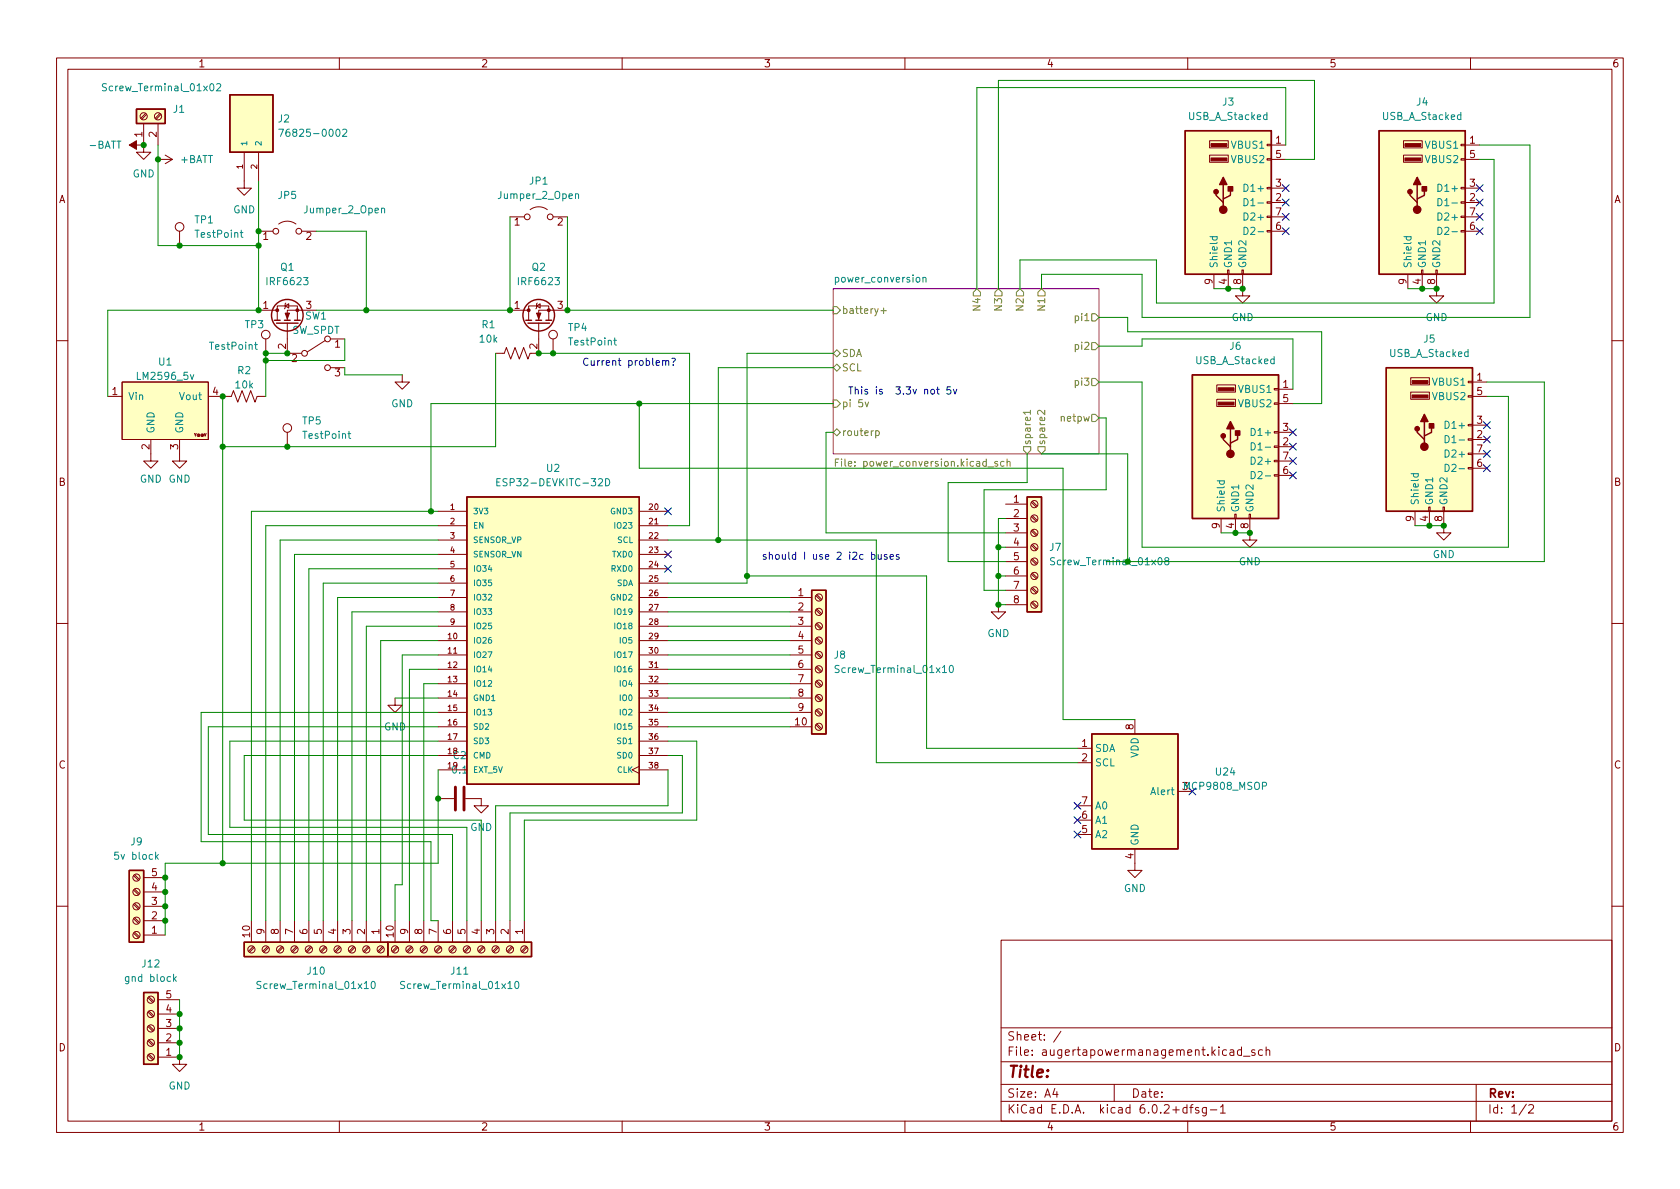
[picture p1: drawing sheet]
<svg xmlns="http://www.w3.org/2000/svg" width="297mm" height="210mm" viewBox="0 0 297 210" stroke-linecap="round" stroke-linejoin="round" font-family="sans-serif">
<g fill="none" stroke="#840000" stroke-width=".18">
<path d="M10 10.2h277v190.1h-277zM12 12.2h273v186.1h-273zM60 10.2v2M110 10.2v2M160 10.2v2M210 10.2v2M260 10.2v2M22.9 25.6h2.5M25.4 25.6v1.3h1.3l-1.3 1.3-1.3-1.3h1.3M25.4 21.8v3.8M25.7 20.1l-.8 .8M25.9 20.2l-.8 .9"/>
<path d="M27.9 28.2h2.6M27.9 21.8v3.8M28.3 20.1l-.9 .8M28.4 20.2l-.8 .9M29.2 27.4l1.3 .8M30.5 28.2l-1.3 .8M43.2 26.9v6.4h1.2l-1.2 1.2-1.3-1.2h1.3M45.7 26.9v5.1M49.3 39.6a2.54 2.54 0 0 1 3 0M90.2 38.3h2.5M93.7 37.1a2.54 2.54 0 0 1 3.1 0M97.8 38.3h2.5"/>
<path d="M213.9 27.4h3.3v1.3h-3.3zM213.9 24.9h3.3v1.3h-3.3zM224 38.2h.8v.3h-.8zM224 35.7h.8v.2h-.8zM224 33.1h.8v.3h-.8zM224 28.1h.8v.2h-.8zM224 25.5h.8v.3h-.8zM224.8 38.3h2.5M224.8 25.6h2.5M224.8 35.8h2.5M224.8 33.3h2.5M224.8 28.2h2.5"/>
<path d="M248.2 27.4h3.3v1.3h-3.3zM248.2 24.9h3.3v1.3h-3.3zM258.3 38.2h.8v.3h-.8zM258.3 35.7h.8v.2h-.8zM258.3 33.1h.8v.3h-.8zM258.3 28.1h.8v.2h-.8zM258.3 25.5h.8v.3h-.8zM259.1 38.3h2.5M259.1 25.6h2.5M259.1 35.8h2.5M259.1 33.3h2.5M259.1 28.2h2.5"/>
<path d="M31.7 40.9v2.5M45.7 54.9h3.3M45.7 40.9h2.6M47 59.9v2.6M49 56.6v-2.5h3.6v2.5M50.4 54.1l.7-.4v.8zM50.5 53.6l-.1 .1v.8l-.1 .1M50.8 57.1v5.4h2.5M53.3 40.9h2.6M55.9 54.9h-5.1v1.7M58.4 59.9h2.6M90.2 54.9h3.3"/>
<path d="M93.5 56.6v-2.5h3.5v2.5M94.9 54.1l.6-.4v.8zM95 53.6l-.1 .1v.8l-.2 .1M95.2 57.1v5.4h-1.5l-.4 1-.7-2-.8 2-.7-2-.8 2-.8-2-.3 1h-1.6M97.8 59.9v2.6M100.3 54.9h-5.1v1.7M214.6 48.5v2.5M217 47.7h.3v.8h-.3zM217.2 48.5v2.5M219.6 47.7h.2v.8h-.2zM219.7 48.5v3.8h1.3l-1.3 1.3-1.3-1.3h1.3M224 40.8h.8v.2h-.8z"/>
<path d="M224.8 40.9h2.5M248.9 48.5v2.5M251.3 47.7h.3v.8h-.3zM251.5 48.5v2.5M253.9 47.7h.2v.8h-.2zM254 48.5v3.8h1.3l-1.3 1.3-1.3-1.3h1.3M258.3 40.8h.8v.2h-.8zM259.1 40.9h2.5M10 60.2h2M19 70.1h2.6M21.6 67.6h15.2v10.1h-15.2zM26.7 77.7v3.8h1.2l-1.2 1.3-1.3-1.3h1.3"/>
<path d="M31.7 77.7v3.8h1.3l-1.3 1.3-1.2-1.3h1.2M36.8 70.1h4.1l.4-1 .7 2 .8-2 .8 2 .7-2 .8 2 .4-1h1.5M50.8 76.4v2.6M57.5 60.2l-3.1 2M58.4 65h2.6M71.1 66.3v1.3h1.3l-1.3 1.2-1.3-1.2h1.3M215.1 70.6h3.3v1.3h-3.3zM215.1 68.1h3.3v1.2h-3.3zM225.3 78.9h.8v.2h-.8zM225.3 76.3h.8v.3h-.8zM225.3 71.2h.8v.3h-.8zM225.3 68.7h.8v.3h-.8z"/>
<path d="M226.1 68.8h2.5M226.1 79h2.5M226.1 76.4h2.5M226.1 71.4h2.5M249.4 69.3h3.3v1.3h-3.3zM249.4 66.8h3.3v1.3h-3.3zM259.6 77.6h.7v.2h-.7zM259.6 75.1h.7v.2h-.7zM259.6 70h.7v.2h-.7zM259.6 67.4h.7v.3h-.7zM260.3 67.6h2.6M260.3 77.7h2.6"/>
<path d="M260.3 75.2h2.6M260.3 70.1h2.6M285 60.2h2M77.5 90.4h5M77.5 93h5M77.5 95.5h5M77.5 98h5M113 90.4h5.1M113 93h5.1M113 95.5h5.1M113 98h5.1M177.8 89.1h3.8"/>
<path d="M177.8 91.7h3.8M177.8 94.2h3.8M177.8 96.8h3.8M177.8 99.3h3.8M182.3 99l.9 .8M182.3 96.4l.9 .9M182.3 93.9l.9 .8M182.3 91.4l.9 .8M182.3 88.8l.9 .9M182.5 98.8l.9 .8M182.5 96.3l.9 .8M182.5 93.7l.9 .9"/>
<path d="M182.5 91.2l.9 .8M182.5 88.6l.9 .9M215.9 91.7v2.5M218.3 90.9h.3v.8h-.3zM218.4 91.7v2.5M220.9 90.9h.2v.8h-.2zM221 91.7v3.8h1.2l-1.2 1.3-1.3-1.3h1.3M225.3 83.9h.8v.3h-.8zM225.3 81.4h.8v.3h-.8zM226.1 84.1h2.5M226.1 81.5h2.5M250.2 90.4v2.6"/>
<path d="M252.6 89.7h.3v.7h-.3zM252.7 90.4v2.6M255.1 89.7h.3v.7h-.3zM255.3 90.4v3.8h1.2l-1.2 1.3-1.3-1.3h1.3M259.6 82.7h.7v.2h-.7zM259.6 80.1h.7v.3h-.7zM260.3 82.8h2.6M260.3 80.3h2.6M10 110.2h2M77.5 105.7h5M77.5 108.2h5M77.5 110.7h5"/>
<path d="M77.5 113.3h5M77.5 115.8h5M77.5 118.4h5M77.5 100.6h5M77.5 103.1h5M113 105.7h5.1M113 108.2h5.1M113 110.7h5.1M113 113.3h5.1M113 115.8h5.1M113 118.4h5.1M113 100.6h5.1"/>
<path d="M113 103.1h5.1M139.7 105.7h3.8M139.7 108.2h3.8M139.7 110.7h3.8M139.7 113.3h3.8M139.7 115.8h3.8M139.7 118.4h3.8M144.2 118l.9 .9M144.2 115.5l.9 .8M144.2 112.9l.9 .9M144.2 110.4l.9 .8M144.2 107.9l.9 .8"/>
<path d="M144.2 105.3l.9 .9M144.4 117.9l.9 .8M144.4 115.3l.9 .8M144.4 112.8l.9 .8M144.4 110.2l.9 .9M144.4 107.7l.9 .8M144.4 105.2l.9 .8M176.5 106.9v1.3h1.3l-1.3 1.3-1.2-1.3h1.2M177.8 101.8h3.8M177.8 104.4h3.8M177.8 106.9h3.8M182.3 106.6l.9 .8"/>
<path d="M182.3 104.1l.9 .8M182.3 101.5l.9 .9M182.5 106.4l.9 .9M182.5 103.9l.9 .8M182.5 101.3l.9 .9M285 110.2h2M69.8 123.4v1.3h1.3l-1.3 1.3-1.2-1.3h1.2M77.5 128.5h5M77.5 120.9h5M77.5 123.4h5M77.5 126h5M77.5 131.1h5"/>
<path d="M77.5 133.6h5M77.5 136.1h5M113 135.5l-1.2 .6 1.2 .7M113 128.5h5.1M113 120.9h5.1M113 123.4h5.1M113 126h5.1M113 131.1h5.1M113 133.6h5.1M113 136.1h5.1M139.7 128.5h3.8M139.7 120.9h3.8"/>
<path d="M139.7 123.4h3.8M139.7 126h3.8M144.2 128.2l.9 .8M144.2 125.6l.9 .9M144.2 123.1l.9 .8M144.2 120.6l.9 .8M144.4 128l.9 .8M144.4 125.5l.9 .8M144.4 122.9l.9 .9M144.4 120.4l.9 .8M190.5 132.3h2.5M190.5 134.9h2.5"/>
<path d="M200.7 127.2v2.6M208.3 139.9h2.5M23.6 154.9l.9 .8M23.6 157.4l.9 .8M23.6 159.9l.9 .9M23.8 154.7l.9 .8M23.8 157.2l.9 .9M23.8 159.8l.9 .8M25.4 157.7h3.8M25.4 155.2h3.8M77.5 141.2h2.8M82.3 141.2h2.8v1.3h1.3l-1.3 1.3-1.3-1.3h1.3"/>
<path d="M190.5 147.6h2.5M190.5 145h2.5M190.5 142.5h2.5M200.7 150.1v3.8h1.2l-1.2 1.3-1.3-1.3h1.3M10 160.2h2M23.6 162.5l.9 .8M23.6 165l.9 .9M23.8 162.3l.9 .8M23.8 164.8l.9 .9M25.4 165.3h3.8M25.4 162.8h3.8M25.4 160.3h3.8"/>
<path d="M26.2 176.4l.8 .9M26.2 179l.8 .8M26.3 176.3l.9 .8M26.3 178.8l.9 .8M27.9 179.3h3.8M27.9 176.8h3.8M44.4 162.8v3.8M44.8 167.4l-.9 .8M45 167.5l-.9 .9M47 162.8v3.8M47.3 167.4l-.8 .8M47.5 167.5l-.8 .9"/>
<path d="M49.5 162.8v3.8M49.9 167.4l-.9 .8M50 167.5l-.8 .9M52.1 162.8v3.8M52.4 167.4l-.8 .8M52.6 167.5l-.9 .9M54.6 162.8v3.8M54.9 167.4l-.8 .8M55.1 167.5l-.8 .9M57.1 162.8v3.8M57.5 167.4l-.9 .8M57.7 167.5l-.9 .9"/>
<path d="M59.7 162.8v3.8M60 167.4l-.8 .8M60.2 167.5l-.8 .9M62.2 162.8v3.8M62.6 167.4l-.9 .8M62.7 167.5l-.8 .9M64.8 162.8v3.8M65.1 167.4l-.8 .8M65.3 167.5l-.9 .9M67.3 162.8v3.8M67.6 167.4l-.8 .8M67.8 167.5l-.8 .9"/>
<path d="M69.8 162.8v3.8M70.2 167.4l-.9 .8M70.4 167.5l-.9 .9M72.4 162.8v3.8M72.7 167.4l-.8 .8M72.9 167.5l-.8 .9M74.9 162.8v3.8M75.3 167.4l-.9 .8M75.4 167.5l-.8 .9M77.5 162.8v3.8M77.8 167.4l-.8 .8M78 167.5l-.9 .9"/>
<path d="M80 162.8v3.8M80.3 167.4l-.8 .8M80.5 167.5l-.8 .9M82.5 162.8v3.8M82.9 167.4l-.9 .8M83.1 167.5l-.9 .9M85.1 162.8v3.8M85.4 167.4l-.8 .8M85.6 167.5l-.8 .9M87.6 162.8v3.8M88 167.4l-.9 .8M88.1 167.5l-.8 .9"/>
<path d="M90.2 162.8v3.8M90.5 167.4l-.8 .8M90.7 167.5l-.9 .9M92.7 162.8v3.8M93 167.4l-.8 .8M93.2 167.5l-.8 .9M177 166.3h108v32h-108zM285 160.2h2M26.2 181.5l.8 .9M26.2 184.1l.8 .8M26.2 186.6l.8 .8M26.3 181.4l.9 .8"/>
<path d="M26.3 183.9l.9 .8M26.3 186.4l.9 .9M27.9 186.9h3.8v1.3h1.3l-1.3 1.3-1.2-1.3h1.2M27.9 184.4h3.8M27.9 181.9h3.8M60 198.3v2M110 198.3v2M160 198.3v2M177 194.8h108M177 191.8h108M177 187.8h108M177 181.8h108"/>
<path d="M186.5 192.5l-.4 1h1M186.9 193v1M187.6 182.4l-1.3 1.9M197 191.8v3M209.9 195.9l-.5-.1-.3 .3v.4l.2 .3h.6M209.9 195.3v1.5M210 198.3v2M210.4 195.8h.5M210.9 195.3l-.3 .2v1.3M211.9 195.9l-.3-.1-.2 .2v.3l.5 .1v.4h-.5M213.3 195.8v1.2l-.3 .3h-.4M213.3 195.9l-.4-.1-.3 .3v.4l.1 .3h.6"/>
<path d="M214 196.3h1.1M215.8 195.8l.4-.5v1.5M215.8 196.8h.8M217.5 185.7h.6v.9M218.1 186l-.5 .1a.29 .29 0 0 0-.2 .2 .29 .29 0 0 0 .2 .3h.5M219.5 185.7l-.4-.1-.3 .3v.4l.1 .3h.6M219.5 185.1v1.5M219.9 186.8h1.1M221.9 185.7l-.4-.1-.2 .2 .1 .3 .5 .1v.4h-.6M223.2 185.7l-.4-.1-.3 .3v.4l.1 .3h.6M223.9 185.8l.2-.2 .3 .1 .1 .9M223.9 185.1v1.5"/>
<path d="M260 198.3v2M261 191.8v6.5M269.9 195.3l-1.3 1.9M270.3 195.5l.6-.2 .2 .2 .1 .3-1 1h1"/>
<circle cx="25.4" cy="20.6" r=".63"/>
<circle cx="27.9" cy="20.6" r=".63"/>
<circle cx="93.2" cy="38.3" r=".51"/>
<circle cx="97.3" cy="38.3" r=".51"/>
<circle cx="31.7" cy="40.1" r=".76"/>
<circle cx="47" cy="59.2" r=".76"/>
<circle cx="48.8" cy="40.9" r=".51"/>
<circle cx="52.8" cy="40.9" r=".51"/>
<circle cx="57.9" cy="59.9" r=".51"/>
<circle cx="97.8" cy="59.2" r=".76"/>
<circle cx="50.8" cy="75.7" r=".76"/>
<circle cx="53.8" cy="62.5" r=".51"/>
<circle cx="57.9" cy="65" r=".51"/>
<circle cx="182.9" cy="89.1" r=".63"/>
<circle cx="182.9" cy="94.2" r=".63"/>
<circle cx="182.9" cy="99.3" r=".63"/>
<circle cx="182.9" cy="91.7" r=".63"/>
<circle cx="182.9" cy="96.8" r=".63"/>
<circle cx="144.8" cy="113.3" r=".63"/>
<circle cx="144.8" cy="118.4" r=".63"/>
<circle cx="144.8" cy="115.8" r=".63"/>
<circle cx="144.8" cy="108.2" r=".63"/>
<circle cx="144.8" cy="105.7" r=".63"/>
<circle cx="144.8" cy="110.7" r=".63"/>
<circle cx="182.9" cy="106.9" r=".63"/>
<circle cx="182.9" cy="101.8" r=".63"/>
<circle cx="182.9" cy="104.4" r=".63"/>
<circle cx="144.8" cy="126" r=".63"/>
<circle cx="144.8" cy="120.9" r=".63"/>
<circle cx="144.8" cy="123.4" r=".63"/>
<circle cx="144.8" cy="128.5" r=".63"/>
<circle cx="24.1" cy="155.2" r=".63"/>
<circle cx="24.1" cy="157.7" r=".63"/>
<circle cx="24.1" cy="165.3" r=".63"/>
<circle cx="24.1" cy="160.3" r=".63"/>
<circle cx="24.1" cy="162.8" r=".63"/>
<circle cx="26.7" cy="176.8" r=".63"/>
<circle cx="26.7" cy="179.3" r=".63"/>
<circle cx="44.4" cy="167.9" r=".63"/>
<circle cx="47" cy="167.9" r=".63"/>
<circle cx="49.5" cy="167.9" r=".63"/>
<circle cx="52.1" cy="167.9" r=".63"/>
<circle cx="54.6" cy="167.9" r=".63"/>
<circle cx="57.1" cy="167.9" r=".63"/>
<circle cx="59.7" cy="167.9" r=".63"/>
<circle cx="62.2" cy="167.9" r=".63"/>
<circle cx="64.8" cy="167.9" r=".63"/>
<circle cx="67.3" cy="167.9" r=".63"/>
<circle cx="69.8" cy="167.9" r=".63"/>
<circle cx="72.4" cy="167.9" r=".63"/>
<circle cx="74.9" cy="167.9" r=".63"/>
<circle cx="77.5" cy="167.9" r=".63"/>
<circle cx="80" cy="167.9" r=".63"/>
<circle cx="82.5" cy="167.9" r=".63"/>
<circle cx="85.1" cy="167.9" r=".63"/>
<circle cx="87.6" cy="167.9" r=".63"/>
<circle cx="90.2" cy="167.9" r=".63"/>
<circle cx="92.7" cy="167.9" r=".63"/>
<circle cx="26.7" cy="184.4" r=".63"/>
<circle cx="26.7" cy="181.9" r=".63"/>
<circle cx="26.7" cy="186.9" r=".63"/>
</g>
<path d="M147.3 51h47v29.3h-47z" fill="#fff" stroke="#fff" stroke-width=".18"/>
<path d="M147.3 51h47v29.3h-47z" fill="none" stroke="#840084" stroke-width=".18"/>
<g fill="none" stroke="#848400" stroke-width=".18">
<path d="M147.3 54.2h.7l.6 .7-.6 .6h-.7zM155.8 54.9h.9M156.2 54.5v.9M172.1 51.7l.6-.7 .7 .7v.6h-1.3zM176.5 51l.7 .7v.6h-1.3v-.6zM180.3 51l.7 .7v.6h-1.3v-.6zM183.5 51.7l.6-.7 .7 .7v.6h-1.3zM193 55.5h.7l.6 .6-.6 .7h-.7zM147.3 62.5l.7-.7 .6 .7-.6 .6zM147.3 70.7h.7l.6 .7-.6 .6h-.7zM147.3 65l.7-.6 .6 .6-.6 .7zM147.3 76.4l.7-.6 .6 .6-.6 .7z"/>
<path d="M153 71.1l.3 .8 .3-.8M154.8 76.2h.4l.2 .2-.1 .6h-.5M181 79h1.2v.6l-.6 .7-.6-.7zM182.2 72.9h-1.3l.4 .4M182.2 72.6v.7M183.5 79h1.3v.6l-.7 .7-.6-.7zM184.7 72.6v.7l-.9-.7-.3 .2 .1 .5M193 60.6h.7l.6 .6-.6 .6h-.7zM193 66.9h.7l.6 .7-.6 .6h-.7zM193 73.3h.7l.6 .6-.6 .6h-.7zM147.7 81.8h.4M148.3 81.2h-.6v1.2"/>
<path d="M176.4 81.7l-.3-.1-.2 .2v.2l.5 .1v.3h-.5M177.5 81.7l-.3-.1-.3 .2 .1 .6h.5M178.1 81.7l.1-.1 .3 .1 .1 .7M178.1 81.2v1.2"/>
</g>
<g fill="none" stroke="#008484" stroke-width=".18">
<path d="M18.8 14.9l-.5-.1-.1 .1v.4l.5 .2 .1 .3-.2 .3-.5-.1M38.3 14.9l.5-.1 .2 .4-.8 .9h.8M224 19.9v1.2M258.3 19.9v1.2M49.3 22.8h.8l-.5 1.3M60.6 23l.5-.2 .2 .4-.8 .9h.8M67.5 36.9l.1-.1 .3 .1 .1 .8M101.8 34.4l.1-.1h.3l.1 .8M219.9 35.1a.64 .64 0 0 1 .8 .6 .64 .64 0 0 1-.8 .7zM219.9 32.6a.64 .64 0 0 1 .8 .6 .64 .64 0 0 1-.8 .6zM219.9 37.7a.64 .64 0 0 1 .8 .6 .64 .64 0 0 1-.8 .6zM224 20.4l-.4-.1-.2 .2 .1 .6h.5"/>
<path d="M254.2 35.1a.64 .64 0 0 1 .8 .6 .64 .64 0 0 1-.8 .7zM254.2 32.6a.64 .64 0 0 1 .8 .6 .64 .64 0 0 1-.8 .6zM254.2 37.7a.64 .64 0 0 1 .8 .6 .64 .64 0 0 1-.8 .6zM258.3 20.4l-.4-.1-.2 .2 .1 .6h.5M42.5 41.1h.5M42.7 40.7v1.1l.3 .2M108.7 59.8v1l.3 .2M163.2 49.2l.2-.2 .3 .1v.8M163.2 49v.9M213.9 41.9h1.3M214.4 41.9v.3l.2 .3 .5-.2v-.4M219.9 40.2a.64 .64 0 0 1 .8 .6 .64 .64 0 0 1-.8 .7z"/>
<path d="M248.2 41.9h1.3M248.7 41.9l-.1 .3 .3 .3 .5-.2v-.4M254.2 40.2a.64 .64 0 0 1 .8 .6 .64 .64 0 0 1-.8 .7zM45 60.9h.5M45.2 60.5v1.1l.3 .2M61.5 76.7h.5M61.7 76.3v1l.3 .2M108.5 60.2h.5M221.2 78.3a.64 .64 0 0 1 .8 .6 .64 .64 0 0 1-.8 .7zM221.2 75.8a.64 .64 0 0 1 .8 .6 .64 .64 0 0 1-.8 .6zM225.3 63.5h-.4l-.2 .2 .1 .6h.5M225.3 63.1v1.2"/>
<path d="M255.5 77a.64 .64 0 0 1 .7 .7 .64 .64 0 0 1-.7 .6zM255.5 74.5a.64 .64 0 0 1 .7 .6 .64 .64 0 0 1-.7 .7zM255.5 79.6a.64 .64 0 0 1 .7 .6 .64 .64 0 0 1-.7 .6zM259.6 62.3l-.4-.1-.2 .2 .1 .6h.5M259.6 61.8v1.3M87.8 85.2h.5M88.4 84.6h-.6v1.3h.6M107.1 84.6a.64 .64 0 0 1 .7 .7 .64 .64 0 0 1-.7 .6zM186.5 98.7l-.5-.1-.2 .1v.4l.5 .2 .2 .3-.3 .3-.5-.1M206.2 99.2l-.3-.3 .1-.2 .2-.1 .3 .1 .2 .2-.1 .1-.5 .2-.2 .2v.2l.3 .3 .3-.1 .2-.2-.1-.3-.2-.1M215.2 85h1.3M215.7 85l-.1 .4 .3 .2 .5-.1v-.5"/>
<path d="M221.2 83.4a.64 .64 0 0 1 .8 .6 .64 .64 0 0 1-.8 .6zM221.2 80.8a.64 .64 0 0 1 .8 .7 .64 .64 0 0 1-.8 .6zM249.5 83.8h1.3M250 83.8l-.1 .3 .3 .3 .5-.2v-.4M255.5 82.1a.64 .64 0 0 1 .7 .6 .64 .64 0 0 1-.7 .7zM148.4 117.7h-.5l-.2 .1v.3l.5 .3 .2 .3-.3 .2h-.5M168 117.7h.1a.68 .68 0 0 1 .5 .6 .68 .68 0 0 1-.5 .6 .84 .84 0 0 1-.1-1.2zM27.6 151.5l.4 .5M28 151.1l-.5 .5M30.7 172.3v1.2M30.8 173.1l.4 .4M31.2 172.7l-.5 .5"/>
<path d="M46.1 173.6l-.4-.1-.2 .2v.3l.5 .3 .1 .3-.2 .2h-.5M65.7 173.7l.2-.2a.68 .68 0 0 1 .5 .7 .68 .68 0 0 1-.5 .6l-.2-.1-.1-.4zM71.5 173.6l-.4-.1-.2 .2v.3l.5 .3 .1 .3-.2 .2h-.5M91.1 173.7l.2-.2a.68 .68 0 0 1 .5 .7 .68 .68 0 0 1-.5 .6l-.2-.1-.1-.4z"/>
</g>
<g fill="#ffffc2" stroke="#ffffc2" stroke-width=".18">
<path d="M210.8 66.3h15.3v25.4h-15.3z"/>
<path d="M22.9 153.9h2.5v12.7h-2.5z"/>
<path d="M25.4 175.5h2.5v12.7h-2.5z"/>
<path d="M143.5 104.4h2.5v25.4h-2.5z"/>
<path d="M40.6 16.8h7.7v10.1h-7.7z"/>
<path d="M68.6 166.6h25.4v2.6h-25.4z"/>
<path d="M193 129.8h15.3v20.3h-15.3z"/>
<path d="M43.2 166.6h25.4v2.6h-25.4z"/>
<path d="M245.1 65h15.2v25.4h-15.2z"/>
<path d="M209.5 23.1h15.3v25.4h-15.3z"/>
<path d="M21.6 67.6h15.2v10.1h-15.2z"/>
<path d="M82.5 87.9h30.5v50.8h-30.5z"/>
<path d="M243.8 23.1h15.3v25.4h-15.3z"/>
<path d="M181.6 87.9h2.5v20.3h-2.5z"/>
<path d="M24.1 19.3h5.1v2.5h-5.1z"/>
</g>
<g fill="none" stroke="#840000" stroke-width=".25">
<path d="M24.1 19.3h5.1v2.5h-5.1zM40.6 16.8h7.7v10.1h-7.7zM209.5 23.1h15.3v25.4h-15.3zM215 33.9v.6l1.3 1.3v.6M216.3 32.6v2.6M217.6 33.3v1.2l-1.3 .7v.6M243.8 23.1h15.3v25.4h-15.3zM249.3 33.9v.6l1.3 1.3v.6M250.6 32.6v2.6M251.8 33.3v1.2l-1.2 .7v.6M48.5 56.6h1M48.9 57.1h3.8"/>
<path d="M50.3 56.6h1M52.1 56.6h1M93 56.6h1M93.3 57.1h3.9M94.7 56.6h1.1M96.5 56.6h1M210.8 66.3h15.3v25.4h-15.3zM216.3 77.1v.6l1.3 1.3v.6M217.6 75.8v2.6M218.8 76.4v1.3l-1.2 .7v.6M245.1 65h15.2v25.4h-15.2zM250.6 75.8v.6l1.2 1.3v.7"/>
<path d="M251.8 74.5v2.6M253.1 75.2v1.2l-1.3 .7v.6M82.5 87.9h30.5v50.8h-30.5zM181.6 87.9h2.5v20.3h-2.5zM143.5 104.4h2.5v25.4h-2.5zM193 129.8h15.3v20.3h-15.3zM22.9 153.9h2.5v12.7h-2.5zM25.4 175.5h2.5v12.7h-2.5zM43.2 166.6h25.4v2.6h-25.4zM68.6 166.6h25.4v2.6h-25.4z"/>
<circle cx="50.8" cy="55.7" r="2.79"/>
<circle cx="95.2" cy="55.7" r="2.79"/>
</g>
<g fill="#840000" stroke="#840000" stroke-width=".25">
<path d="M217.6 74.5l.6 1.3h-1.3z"/>
<path d="M218.4 76.2h.8v.8h-.8z"/>
<path d="M251.8 73.3l.7 1.2h-1.3z"/>
<path d="M252.7 74.9h.8v.8h-.8z"/>
<path d="M216.3 31.4l.6 1.2h-1.3z"/>
<path d="M217.2 33h.7v.8h-.7z"/>
<path d="M250.6 31.4l.6 1.2h-1.3z"/>
<path d="M251.5 33h.7v.8h-.7z"/>
<circle cx="216.3" cy="77.1" r=".38"/>
<circle cx="217.6" cy="80.3" r=".63"/>
<circle cx="250.6" cy="75.8" r=".38"/>
<circle cx="251.8" cy="79" r=".63"/>
<circle cx="215" cy="33.9" r=".38"/>
<circle cx="216.3" cy="37.1" r=".63"/>
<circle cx="249.3" cy="33.9" r=".38"/>
<circle cx="250.6" cy="37.1" r=".63"/>
</g>
<g fill="#840000" stroke="#840000" stroke-width=".18">
<path d="M215.4 71.1h2.8v.5h-2.8z"/>
<path d="M215.4 68.6h2.8v.5h-2.8z"/>
<path d="M94.9 55.4h.7l-.4 1z"/>
<path d="M249.7 69.8h2.8v.6h-2.8z"/>
<path d="M249.7 67.3h2.8v.5h-2.8z"/>
<path d="M214.1 27.9h2.8v.5h-2.8z"/>
<path d="M214.1 25.4h2.8v.5h-2.8z"/>
<path d="M248.4 27.9h2.8v.5h-2.8z"/>
<path d="M248.4 25.4h2.8v.5h-2.8z"/>
<path d="M50.4 55.4h.8l-.4 1z"/>
<path d="M22.9 25.6l1.2-.7v1.5z"/>
<circle cx="97" cy="54.9" r=".25"/>
<circle cx="93.5" cy="54.9" r=".25"/>
<circle cx="52.6" cy="54.9" r=".25"/>
<circle cx="49" cy="54.9" r=".25"/>
</g>
<path d="M80.5 139.2v4.1M82 139.2v4.1" fill="none" stroke="#840000" stroke-width=".51"/>
<g fill="none" stroke="#0000c2" stroke-width=".18">
<path d="M117.2 63.9l.1-.1h.3l.1 .8M117.2 63.8v.8M117.7 63.9l.2-.1h.3v.8M118.8 63.4l.4-.1 .2 .2-.4 .6M119 64.5v.1M164.7 68.9l.3-.1 .2 .3v.3l-.2 .3-.3-.1-.1-.2zM165.6 68.8h.5M165.8 68.4v1.1l.3 .2M168.1 68.4h-.6l-.1 .6 .2-.1 .4 .1 .1 .1v.5l-.2 .1-.5-.1M168.6 68.8l.3 .9 .3-.9M154.1 98.1h.4l.2 .2-.1 .5h-.5M155.3 98.1v.7l.3 .1 .2-.1"/>
<path d="M155.8 98.1v.8M156.8 98.1h-.3l-.2 .1 .1 .2 .4 .1v.3h-.5M157.4 98.5l.6-.1-.1-.3h-.3l-.2 .1v.6h.5M158.9 98.1h-.3l-.1 .1v.2l.4 .1v.3h-.4"/>
</g>
<g fill="none" stroke="#008400" stroke-width=".18">
<path d="M27.9 25.6v17.8h17.8M45.7 32v22.9h-26.7v15.2M90.2 38.3v16.6h-34.3M100.3 38.3v16.6h47M227.3 28.2h5.1v-14h-55.9v36.8M227.3 25.6v-10.1h-54.6v35.5M261.6 28.2h2.6v25.4h-59.7v-7.6h-24.2v5M261.6 25.6h8.9v30.5h-68.6v-7.6h-17.8v2.5M55.9 40.9h8.9v14M61 59.9v3.8h-14M194.3 56.1h5.1v2.6h34.3v12.7h-5.1M214.6 51h5.1"/>
<path d="M248.9 51h5.1M39.4 70.1v82.5M50.8 62.5h-3.8v7.6M61 65v1.3h10.1M87.6 62.5v16.5h-48.2M95.2 62.5h26.7v30.5h-3.8M113 71.4v11.4h75v44.4h12.7M147.3 76.4h-1.3v17.8h31.8M147.3 71.4h-71.1v19M147.3 62.5h-15.2v40.6h-14M147.3 65h-20.3v30.5M194.3 61.2h7.6v-1.3h26.7v8.9"/>
<path d="M194.3 73.9h1.3v12.7h-21.6v17.8h3.8M194.3 67.6h7.6v29.2h64.8v-26.7h-3.8M262.9 67.6h10.1v31.7h-77.4M77.5 93h-30.5v69.8M77.5 95.5h-28v67.3M77.5 90.4h-33.1v72.4M77.5 98h-25.4v64.8M118.1 95.5h36.8v39.4h35.6M176.5 96.8h1.3M177.8 91.7h-1.3v15.2h1.3M181.6 80.3v5h-14v14h10.2M184.1 80.3h15.3v19"/>
<path d="M215.9 94.2h5.1M250.2 93h5.1M77.5 118.4h-5.1v44.4M77.5 115.8h-6.4v40.7h-1.3v6.3M77.5 113.3h-10.2v49.5M77.5 110.7h-12.7v52.1M77.5 108.2h-15.3v54.6M77.5 103.1h-20.4v59.7M77.5 105.7h-17.8v57.1M77.5 100.6h-22.9v62.2M118.1 118.4h21.6M118.1 115.8h21.6"/>
<path d="M118.1 113.3h21.6M118.1 110.7h21.6M118.1 108.2h21.6M118.1 105.7h21.6M132.1 101.8h31.7v30.5h26.7M176.5 101.8h1.3M69.8 123.4h7.7M77.5 133.6h-34.3v11.4h41.9v17.8M77.5 131.1h-36.9v15.2h41.9v16.5M77.5 120.9h-2.6v41.9M77.5 126h-41.9v22.8h40.6v14h1.3M77.5 128.5h-40.7v19.1h43.2v15.2"/>
<path d="M77.5 136.1v16.5h-48.3v12.7M118.1 136.1v6.4h-30.5v20.3M118.1 133.6h2.5v10.2h-30.4v19M118.1 131.1h5.1v13.9h-30.5v17.8M118.1 120.9h21.6M118.1 123.4h21.6M118.1 126h21.6M118.1 128.5h21.6M31.7 176.8v10.1"/>
</g>
<g fill="none" stroke="#000084" stroke-width=".18">
<path d="M226.7 37.7l1.2 1.3M226.7 35.2l1.2 1.2M226.7 32.7l1.2 1.2M227.9 37.7l-1.2 1.3M227.9 35.2l-1.2 1.2M227.9 32.7l-1.2 1.2M261 32.7l1.2 1.2M261 37.7l1.2 1.3M261 35.2l1.2 1.2M262.2 32.7l-1.2 1.2M262.2 37.7l-1.2 1.3M262.2 35.2l-1.2 1.2"/>
<path d="M226.7 40.3l1.2 1.2M227.9 40.3l-1.2 1.2M261 40.3l1.2 1.2M262.2 40.3l-1.2 1.2M228 75.8l1.2 1.3M228 78.4l1.2 1.2M229.2 75.8l-1.2 1.3M229.2 78.4l-1.2 1.2M262.3 77.1l1.2 1.2M262.3 79.6l1.2 1.3M262.3 74.6l1.2 1.2M263.5 77.1l-1.2 1.2"/>
<path d="M263.5 79.6l-1.2 1.3M263.5 74.6l-1.2 1.2M117.5 89.8l1.2 1.2M117.5 100l1.2 1.2M117.5 97.4l1.2 1.2M118.7 89.8l-1.2 1.2M118.7 100l-1.2 1.2M118.7 97.4l-1.2 1.2M228 80.9l1.2 1.2M228 83.5l1.2 1.2M229.2 80.9l-1.2 1.2M229.2 83.5l-1.2 1.2"/>
<path d="M262.3 82.2l1.2 1.2M263.5 82.2l-1.2 1.2M210.2 139.3l1.2 1.3M211.4 139.3l-1.2 1.3M189.9 147l1.2 1.2M189.9 144.4l1.2 1.2M189.9 141.9l1.2 1.2M191.1 147l-1.2 1.2M191.1 144.4l-1.2 1.2M191.1 141.9l-1.2 1.2"/>
</g>
<g fill="#008400" stroke="#008400" stroke-width=".18">
<circle cx="90.2" cy="54.9" r=".46"/>
<circle cx="64.8" cy="54.9" r=".46"/>
<circle cx="95.2" cy="62.5" r=".46"/>
<circle cx="127" cy="95.5" r=".46"/>
<circle cx="97.8" cy="62.5" r=".46"/>
<circle cx="113" cy="71.4" r=".46"/>
<circle cx="100.3" cy="54.9" r=".46"/>
<circle cx="76.2" cy="90.4" r=".46"/>
<circle cx="50.8" cy="62.5" r=".46"/>
<circle cx="45.7" cy="43.4" r=".46"/>
<circle cx="45.7" cy="54.9" r=".46"/>
<circle cx="29.2" cy="157.7" r=".46"/>
<circle cx="29.2" cy="160.3" r=".46"/>
<circle cx="29.2" cy="162.8" r=".46"/>
<circle cx="31.7" cy="184.4" r=".46"/>
<circle cx="31.7" cy="186.9" r=".46"/>
<circle cx="29.2" cy="155.2" r=".46"/>
<circle cx="31.7" cy="181.9" r=".46"/>
<circle cx="31.7" cy="179.3" r=".46"/>
<circle cx="39.4" cy="152.6" r=".46"/>
<circle cx="77.5" cy="141.2" r=".46"/>
<circle cx="45.7" cy="40.9" r=".46"/>
<circle cx="39.4" cy="70.1" r=".46"/>
<circle cx="39.4" cy="79" r=".46"/>
<circle cx="50.8" cy="79" r=".46"/>
<circle cx="31.7" cy="43.4" r=".46"/>
<circle cx="47" cy="62.5" r=".46"/>
<circle cx="47" cy="63.7" r=".46"/>
<circle cx="25.4" cy="25.6" r=".46"/>
<circle cx="27.9" cy="28.2" r=".46"/>
<circle cx="221" cy="94.2" r=".46"/>
<circle cx="255.3" cy="93" r=".46"/>
<circle cx="252.7" cy="93" r=".46"/>
<circle cx="218.4" cy="94.2" r=".46"/>
<circle cx="254" cy="51" r=".46"/>
<circle cx="219.7" cy="51" r=".46"/>
<circle cx="251.5" cy="51" r=".46"/>
<circle cx="132.1" cy="101.8" r=".46"/>
<circle cx="176.5" cy="106.9" r=".46"/>
<circle cx="176.5" cy="96.8" r=".46"/>
<circle cx="176.5" cy="101.8" r=".46"/>
<circle cx="217.2" cy="51" r=".46"/>
</g>
<text font-size="2.8" fill="#840000" x="178" y="190.6">Title:</text>
<g font-size="2.1" fill="#840000">
<text x="178" y="184">Sheet: /</text>
<text x="178" y="186.7">File: augertapowermanagement.kicad_sch</text>
<text x="178" y="196.9">KiCad E.D.A. kicad 6.0.2+dfsg-1</text>
<text x="178" y="194.1">Size: A4</text>
<text x="200" y="194.1">Date:</text>
<text x="263" y="194.1">Rev:</text>
<text x="263" y="196.9">Id: 1/2</text>
</g>
<g font-size="1.8" fill="#840000">
<text x="35" y="11.9">1</text>
<text x="85" y="11.9">2</text>
<text x="135" y="11.9">3</text>
<text x="185" y="11.9">4</text>
<text x="235" y="11.9">5</text>
<text x="285" y="11.9">6</text>
<text x="25.1" y="24.2" transform="rotate(-90 25.1 24.2)">1</text>
<text x="27.7" y="24.2" transform="rotate(-90 27.7 24.2)">2</text>
<text x="225.6" y="25.4">1</text>
<text x="225.6" y="27.9">5</text>
<text x="259.9" y="25.4">1</text>
<text x="259.9" y="27.9">5</text>
<text x="10.3" y="35.9">A</text>
<text x="225.6" y="35.6">2</text>
<text x="225.6" y="33">3</text>
<text x="259.9" y="35.6">2</text>
<text x="259.9" y="33">3</text>
<text x="285.3" y="35.9">A</text>
<text x="90.9" y="39.9">1</text>
<text x="98.6" y="39.9">2</text>
<text x="225.6" y="40.6">6</text>
<text x="225.6" y="38.1">7</text>
<text x="259.9" y="40.6">6</text>
<text x="259.9" y="38.1">7</text>
<text x="46.5" y="42.4">1</text>
<text x="54.1" y="42.4">2</text>
<text x="214.4" y="50.3" transform="rotate(-90 214.4 50.3)">9</text>
<text x="216.9" y="50.3" transform="rotate(-90 216.9 50.3)">4</text>
<text x="219.5" y="50.3" transform="rotate(-90 219.5 50.3)">8</text>
<text x="248.7" y="50.3" transform="rotate(-90 248.7 50.3)">9</text>
<text x="251.2" y="50.3" transform="rotate(-90 251.2 50.3)">4</text>
<text x="253.7" y="50.3" transform="rotate(-90 253.7 50.3)">8</text>
<text x="46.5" y="54.6">1</text>
<text x="54.1" y="54.6">3</text>
<text x="90.9" y="54.6">1</text>
<text x="98.6" y="54.6">3</text>
<text x="50.5" y="61.7" transform="rotate(-90 50.5 61.7)">2</text>
<text x="51.6" y="64">2</text>
<text x="59.2" y="61.5">1</text>
<text x="95" y="61.7" transform="rotate(-90 95 61.7)">2</text>
<text x="19.8" y="69.8">1</text>
<text x="37.6" y="69.8">4</text>
<text x="59.2" y="66.5">3</text>
<text x="226.8" y="68.6">1</text>
<text x="226.8" y="71.1">5</text>
<text x="261.1" y="67.3">1</text>
<text x="261.1" y="69.8">5</text>
<text x="226.8" y="76.2">3</text>
<text x="261.1" y="77.5">2</text>
<text x="261.1" y="74.9">3</text>
<text x="26.4" y="79.5" transform="rotate(-90 26.4 79.5)">2</text>
<text x="31.5" y="79.5" transform="rotate(-90 31.5 79.5)">3</text>
<text x="226.8" y="78.7">2</text>
<text x="226.8" y="83.8">6</text>
<text x="226.8" y="81.3">7</text>
<text x="261.1" y="82.5">6</text>
<text x="261.1" y="80">7</text>
<text x="10.3" y="85.9">B</text>
<text x="179.2" y="88.9">1</text>
<text x="285.3" y="85.9">B</text>
<text x="179.2" y="91.4">2</text>
<text x="179.2" y="94">3</text>
<text x="215.6" y="93.5" transform="rotate(-90 215.6 93.5)">9</text>
<text x="218.2" y="93.5" transform="rotate(-90 218.2 93.5)">4</text>
<text x="220.7" y="93.5" transform="rotate(-90 220.7 93.5)">8</text>
<text x="249.9" y="92.2" transform="rotate(-90 249.9 92.2)">9</text>
<text x="252.5" y="92.2" transform="rotate(-90 252.5 92.2)">4</text>
<text x="255" y="92.2" transform="rotate(-90 255 92.2)">8</text>
<text x="179.2" y="96.5">4</text>
<text x="179.2" y="99.1">5</text>
<text x="179.2" y="101.6">6</text>
<text x="141.1" y="105.4">1</text>
<text x="141.1" y="107.9">2</text>
<text x="179.2" y="104.1">7</text>
<text x="179.2" y="106.7">8</text>
<text x="141.1" y="110.5">3</text>
<text x="141.1" y="113">4</text>
<text x="141.1" y="115.6">5</text>
<text x="141.1" y="118.1">6</text>
<text x="141.1" y="120.6">7</text>
<text x="141.1" y="123.2">8</text>
<text x="141.1" y="125.7">9</text>
<text x="140.6" y="128.3">10</text>
<text x="200.4" y="129" transform="rotate(-90 200.4 129)">8</text>
<text x="10.3" y="135.9">C</text>
<text x="191.3" y="132.1">1</text>
<text x="191.3" y="134.6">2</text>
<text x="285.3" y="135.9">C</text>
<text x="191.3" y="142.2">7</text>
<text x="191.3" y="147.3">5</text>
<text x="191.3" y="144.8">6</text>
<text x="26.8" y="154.9">5</text>
<text x="200.4" y="151.9" transform="rotate(-90 200.4 151.9)">4</text>
<text x="26.8" y="160">3</text>
<text x="26.8" y="157.5">4</text>
<text x="26.8" y="165.1">1</text>
<text x="26.8" y="162.6">2</text>
<text x="44.2" y="165.7" transform="rotate(-90 44.2 165.7)">10</text>
<text x="46.7" y="165.2" transform="rotate(-90 46.7 165.2)">9</text>
<text x="49.3" y="165.2" transform="rotate(-90 49.3 165.2)">8</text>
<text x="51.8" y="165.2" transform="rotate(-90 51.8 165.2)">7</text>
<text x="54.4" y="165.2" transform="rotate(-90 54.4 165.2)">6</text>
<text x="56.9" y="165.2" transform="rotate(-90 56.9 165.2)">5</text>
<text x="59.4" y="165.2" transform="rotate(-90 59.4 165.2)">4</text>
<text x="62" y="165.2" transform="rotate(-90 62 165.2)">3</text>
<text x="64.5" y="165.2" transform="rotate(-90 64.5 165.2)">2</text>
<text x="67.1" y="165.2" transform="rotate(-90 67.1 165.2)">1</text>
<text x="69.6" y="165.7" transform="rotate(-90 69.6 165.7)">10</text>
<text x="72.1" y="165.2" transform="rotate(-90 72.1 165.2)">9</text>
<text x="74.7" y="165.2" transform="rotate(-90 74.7 165.2)">8</text>
<text x="77.2" y="165.2" transform="rotate(-90 77.2 165.2)">7</text>
<text x="79.8" y="165.2" transform="rotate(-90 79.8 165.2)">6</text>
<text x="82.3" y="165.2" transform="rotate(-90 82.3 165.2)">5</text>
<text x="84.8" y="165.2" transform="rotate(-90 84.8 165.2)">4</text>
<text x="87.4" y="165.2" transform="rotate(-90 87.4 165.2)">3</text>
<text x="89.9" y="165.2" transform="rotate(-90 89.9 165.2)">2</text>
<text x="92.5" y="165.2" transform="rotate(-90 92.5 165.2)">1</text>
<text x="29.4" y="179.1">4</text>
<text x="29.4" y="176.5">5</text>
<text x="10.3" y="185.9">D</text>
<text x="29.4" y="184.1">2</text>
<text x="29.4" y="181.6">3</text>
<text x="285.3" y="185.9">D</text>
<text x="29.4" y="186.7">1</text>
<text x="35" y="199.9">1</text>
<text x="85" y="199.9">2</text>
<text x="135" y="199.9">3</text>
<text x="185" y="199.9">4</text>
<text x="235" y="199.9">5</text>
<text x="285" y="199.9">6</text>
</g>
<g font-size="1.8" fill="#008484">
<text x="18.8" y="16.1">Screw_Terminal_01x02</text>
<text x="30.7" y="19.9">J1</text>
<text x="49.2" y="21.6">J2</text>
<text x="210.3" y="21.2">USB_A_Stacked</text>
<text x="216.2" y="18.7">J3</text>
<text x="244.6" y="21.2">USB_A_Stacked</text>
<text x="250.5" y="18.7">J4</text>
<text x="15.9" y="26.3">-BATT</text>
<text x="31.9" y="28.8">+BATT</text>
<text x="50.6" y="24.2">76825-0002</text>
<text x="217.9" y="26.3">VBUS1</text>
<text x="217.9" y="28.8">VBUS2</text>
<text x="252.2" y="26.3">VBUS1</text>
<text x="252.2" y="28.8">VBUS2</text>
<text x="23.4" y="31.4">GND</text>
<text x="49.2" y="35.2">JP5</text>
<text x="88.3" y="35.2">Jumper_2_Open</text>
<text x="93.7" y="32.6">JP1</text>
<text x="220.5" y="33.9">D1+</text>
<text x="254.8" y="33.9">D1+</text>
<text x="34.5" y="39.5">TP1</text>
<text x="41.2" y="37.7">GND</text>
<text x="54" y="37.7">Jumper_2_Open</text>
<text x="220.5" y="39">D2+</text>
<text x="220.9" y="36.4">D1-</text>
<text x="220.9" y="41.5">D2-</text>
<text x="254.8" y="39">D2+</text>
<text x="255.2" y="36.4">D1-</text>
<text x="255.2" y="41.5">D2-</text>
<text x="34.7" y="42">TestPoint</text>
<text x="49.6" y="47.9">Q1</text>
<text x="94.1" y="47.9">Q2</text>
<text x="215.3" y="47.5" transform="rotate(-90 215.3 47.5)">Shield</text>
<text x="217.8" y="47.5" transform="rotate(-90 217.8 47.5)">GND1</text>
<text x="220.3" y="47.5" transform="rotate(-90 220.3 47.5)">GND2</text>
<text x="249.6" y="47.5" transform="rotate(-90 249.6 47.5)">Shield</text>
<text x="252.1" y="47.5" transform="rotate(-90 252.1 47.5)">GND1</text>
<text x="254.6" y="47.5" transform="rotate(-90 254.6 47.5)">GND2</text>
<text x="47.4" y="50.4">IRF6623</text>
<text x="91.9" y="50.4">IRF6623</text>
<text x="147.9" y="49.9">power_conversion</text>
<text x="43.4" y="58">TP3</text>
<text x="51.6" y="59">SW_SPDT</text>
<text x="54" y="56.5">SW1</text>
<text x="85.2" y="58">R1</text>
<text x="100.5" y="58.5">TP4</text>
<text x="217.7" y="56.8">GND</text>
<text x="252" y="56.8">GND</text>
<text x="28.1" y="64.6">U1</text>
<text x="37.2" y="61.8">TestPoint</text>
<text x="84.9" y="60.6">10k</text>
<text x="100.7" y="61.1">TestPoint</text>
<text x="211.6" y="64.4">USB_A_Stacked</text>
<text x="217.5" y="61.8">J6</text>
<text x="245.8" y="63.1">USB_A_Stacked</text>
<text x="251.7" y="60.6">J5</text>
<text x="22.6" y="70.7">Vin</text>
<text x="24.5" y="67.2">LM2596_5v</text>
<text x="31.9" y="70.7">Vout</text>
<text x="41.7" y="68.7">10k</text>
<text x="42" y="66.1">R2</text>
<text x="219.1" y="69.5">VBUS1</text>
<text x="253.4" y="68.2">VBUS1</text>
<text x="253.4" y="70.7">VBUS2</text>
<text x="27.3" y="76.7" transform="rotate(-90 27.3 76.7)">GND</text>
<text x="32.4" y="76.7" transform="rotate(-90 32.4 76.7)">GND</text>
<text x="53.5" y="75.1">TP5</text>
<text x="53.7" y="77.6">TestPoint</text>
<text x="69.2" y="72">GND</text>
<text x="219.1" y="72">VBUS2</text>
<text x="221.8" y="77.1">D1+</text>
<text x="256" y="75.8">D1+</text>
<text x="96.7" y="83.4">U2</text>
<text x="221.8" y="82.2">D2+</text>
<text x="222.2" y="79.6">D1-</text>
<text x="256" y="80.9">D2+</text>
<text x="256.5" y="78.4">D1-</text>
<text x="256.5" y="83.4">D2-</text>
<text x="24.7" y="85.3">GND GND</text>
<text x="88.9" y="86">ESP32-DEVKITC-32D</text>
<text x="222.2" y="84.7">D2-</text>
<text x="250.8" y="89.4" transform="rotate(-90 250.8 89.4)">Shield</text>
<text x="253.4" y="89.4" transform="rotate(-90 253.4 89.4)">GND1</text>
<text x="255.9" y="89.4" transform="rotate(-90 255.9 89.4)">GND2</text>
<text x="216.5" y="90.7" transform="rotate(-90 216.5 90.7)">Shield</text>
<text x="219.1" y="90.7" transform="rotate(-90 219.1 90.7)">GND1</text>
<text x="221.6" y="90.7" transform="rotate(-90 221.6 90.7)">GND2</text>
<text x="185.6" y="97.4">J7</text>
<text x="219" y="99.9">GND</text>
<text x="253.3" y="98.7">GND</text>
<text x="174.6" y="112.6">GND</text>
<text x="147.5" y="116.5">J8</text>
<text x="148.4" y="119">Screw_Terminal_01x10</text>
<text x="67.9" y="129.2">GND</text>
<text x="80.1" y="136.8">0.1</text>
<text x="80.1" y="134.2">C2</text>
<text x="193.5" y="133">SDA</text>
<text x="193.5" y="135.5">SCL</text>
<text x="201.3" y="134" transform="rotate(-90 201.3 134)">VDD</text>
<text x="215" y="137.1">U24</text>
<text x="193.5" y="143.1">A0</text>
<text x="203.7" y="140.6">Alert</text>
<text x="209.1" y="139.7">3MCP9808_MSOP</text>
<text x="23.1" y="149.5">J9</text>
<text x="83.1" y="146.9">GND</text>
<text x="193.5" y="148.2">A2</text>
<text x="193.5" y="145.7">A1</text>
<text x="201.3" y="149.6" transform="rotate(-90 201.3 149.6)">GND</text>
<text x="20.6" y="152">5v block</text>
<text x="198.7" y="157.7">GND</text>
<text x="22.5" y="173.6">gnd block</text>
<text x="25.2" y="171.1">J12</text>
<text x="54.4" y="172.3">J10</text>
<text x="79.8" y="172.3">J11</text>
<text x="46.1" y="174.9">Screw_Terminal_01x10</text>
<text x="71.5" y="174.9">Screw_Terminal_01x10</text>
<text x="29.8" y="192.7">GND</text>
</g>
<g font-size="1.8" fill="#848400">
<text x="148.8" y="55.5">battery+</text>
<text x="173.4" y="54.8" transform="rotate(-90 173.4 54.8)">N4</text>
<text x="177.2" y="54.8" transform="rotate(-90 177.2 54.8)">N3</text>
<text x="181" y="54.8" transform="rotate(-90 181 54.8)">N2</text>
<text x="184.8" y="54.8" transform="rotate(-90 184.8 54.8)">N1</text>
<text x="190.3" y="56.8">pi1</text>
<text x="148.8" y="63.1">SDA</text>
<text x="148.8" y="65.7">SCL</text>
<text x="190.3" y="61.8">pi2</text>
<text x="190.3" y="68.2">pi3</text>
<text x="148.8" y="72">pi 5v</text>
<text x="148.8" y="77.1">routerp</text>
<text x="187.7" y="74.5">netpw</text>
<text x="148.8" y="82.5">File: power_conversion.kicad_sch</text>
<text x="182.2" y="78.8" transform="rotate(-90 182.2 78.8)">spare1</text>
<text x="184.8" y="78.8" transform="rotate(-90 184.8 78.8)">spare2</text>
</g>
<g font-size="1.8" fill="#0000c2">
<text x="102.9" y="64.7">Current problem?</text>
<text x="149.9" y="69.7">This is 3.3v not 5v</text>
<text x="134.6" y="99">should I use 2 i2c buses</text>
</g>
<text font-size="1.8" fill="#008400" x="186.5" y="99.9">Screw_Terminal_01x08</text>
<g font-size="1.4" fill="#840000">
<text x="42.9" y="29.9" transform="rotate(-90 42.9 29.9)">1</text>
<text x="45.5" y="29.9" transform="rotate(-90 45.5 29.9)">2</text>
<text x="79.6" y="90.2">1</text>
<text x="79.6" y="92.7">2</text>
<text x="79.6" y="95.2">3</text>
<text x="114.8" y="90.2">20</text>
<text x="114.8" y="92.7">21</text>
<text x="114.8" y="95.2">22</text>
<text x="79.6" y="97.8">4</text>
<text x="79.6" y="100.3">5</text>
<text x="114.8" y="97.8">23</text>
<text x="114.8" y="100.3">24</text>
<text x="79.6" y="102.9">6</text>
<text x="79.6" y="105.4">7</text>
<text x="79.6" y="107.9">8</text>
<text x="114.8" y="102.9">25</text>
<text x="114.8" y="105.4">26</text>
<text x="114.8" y="107.9">27</text>
<text x="79.2" y="113">10</text>
<text x="79.6" y="110.5">9</text>
<text x="114.8" y="110.5">28</text>
<text x="114.8" y="113">29</text>
<text x="79.2" y="115.6">11</text>
<text x="79.2" y="118.1">12</text>
<text x="114.8" y="115.6">30</text>
<text x="114.8" y="118.1">31</text>
<text x="79.2" y="120.6">13</text>
<text x="79.2" y="123.2">14</text>
<text x="79.2" y="125.7">15</text>
<text x="114.8" y="120.6">32</text>
<text x="114.8" y="123.2">33</text>
<text x="114.8" y="125.7">34</text>
<text x="79.2" y="128.3">16</text>
<text x="79.2" y="130.8">17</text>
<text x="114.8" y="128.3">35</text>
<text x="114.8" y="130.8">36</text>
<text x="79.2" y="133.3">18</text>
<text x="79.2" y="135.9">19</text>
<text x="114.8" y="133.3">37</text>
<text x="114.8" y="135.9">38</text>
</g>
<g font-size="1.4" fill="#008484">
<text x="43.7" y="25.9" transform="rotate(-90 43.7 25.9)">1</text>
<text x="46.2" y="25.9" transform="rotate(-90 46.2 25.9)">2</text>
<text x="83.6" y="90.9">3V3</text>
<text x="83.6" y="93.5">EN</text>
<text x="108.1" y="90.9">GND3</text>
<text x="108.9" y="93.5">IO23</text>
<text x="83.6" y="96">SENSOR_VP</text>
<text x="83.6" y="98.5">SENSOR_VN</text>
<text x="83.6" y="101.1">IO34</text>
<text x="108.2" y="101.1">RXD0</text>
<text x="108.4" y="98.5">TXD0</text>
<text x="109.2" y="96">SCL</text>
<text x="83.6" y="103.6">IO35</text>
<text x="83.6" y="106.2">IO32</text>
<text x="108.1" y="106.2">GND2</text>
<text x="109" y="103.6">SDA</text>
<text x="83.6" y="113.8">IO26</text>
<text x="83.6" y="108.7">IO33</text>
<text x="83.6" y="111.2">IO25</text>
<text x="108.9" y="108.7">IO19</text>
<text x="108.9" y="111.2">IO18</text>
<text x="109.7" y="113.8">IO5</text>
<text x="83.6" y="116.3">IO27</text>
<text x="83.6" y="118.9">IO14</text>
<text x="108.9" y="116.3">IO17</text>
<text x="108.9" y="118.9">IO16</text>
<text x="83.6" y="121.4">IO12</text>
<text x="83.6" y="123.9">GND1</text>
<text x="109.7" y="121.4">IO4</text>
<text x="109.7" y="123.9">IO0</text>
<text x="83.6" y="126.5">IO13</text>
<text x="83.6" y="129">SD2</text>
<text x="83.6" y="131.6">SD3</text>
<text x="108.9" y="129">IO15</text>
<text x="109.3" y="131.6">SD1</text>
<text x="109.7" y="126.5">IO2</text>
<text x="83.6" y="134.1">CMD</text>
<text x="83.6" y="136.6">EXT_5V</text>
<text x="109.1" y="136.6">CLK</text>
<text x="109.3" y="134.1">SD0</text>
</g>
<text font-size=".7" fill="#840000" x="34.2" y="77.2">Y@@V</text>
</svg>
